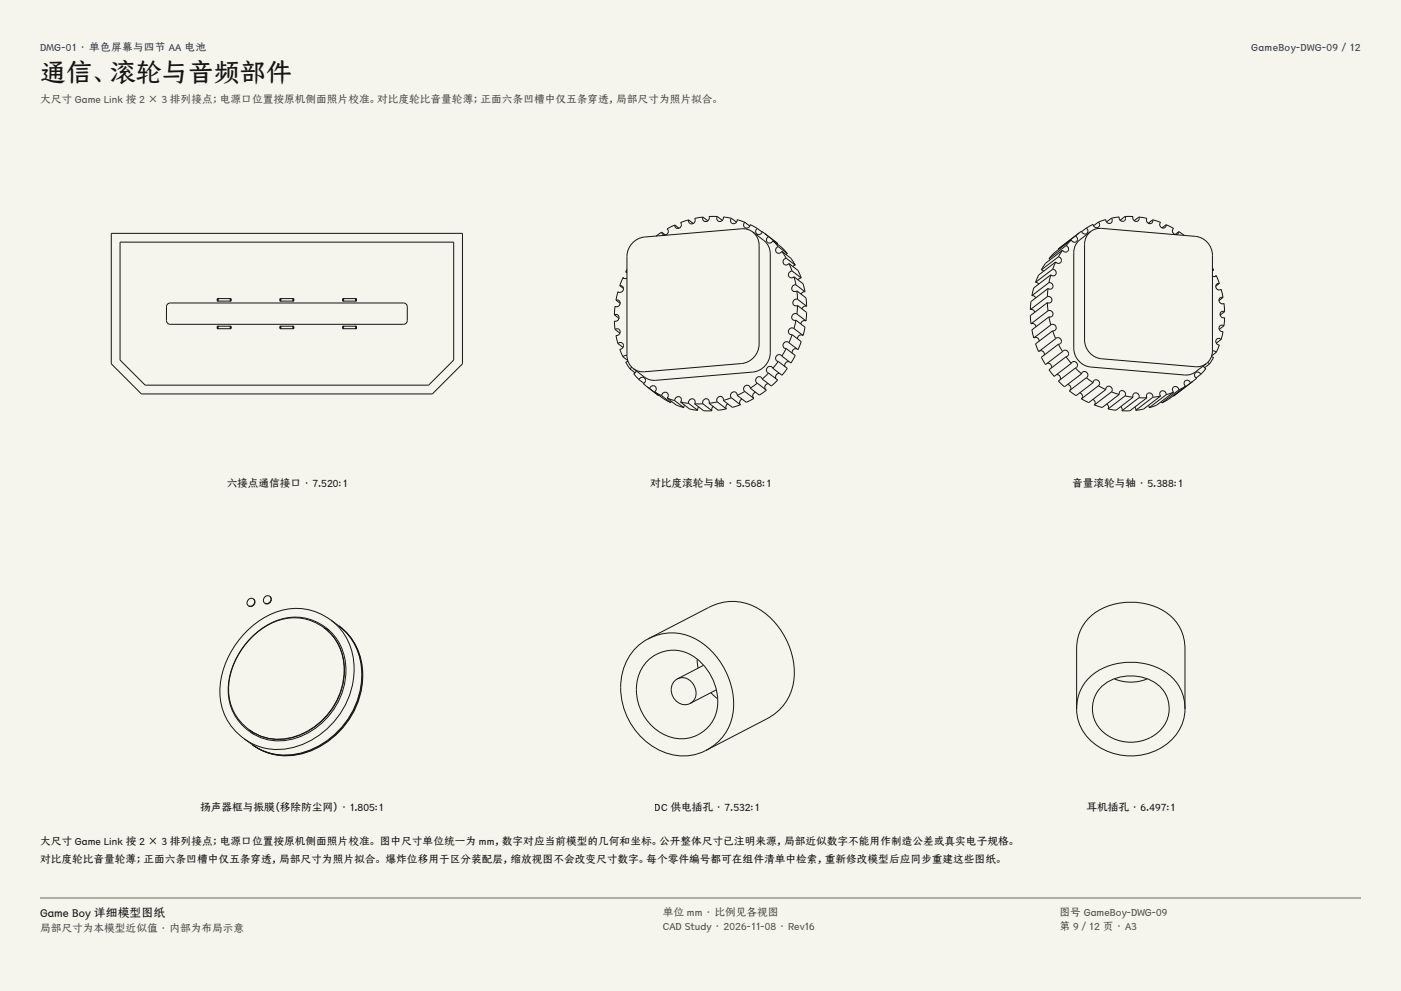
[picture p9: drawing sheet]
<svg xmlns="http://www.w3.org/2000/svg" width="420mm" height="297mm" viewBox="0 0 420 297" stroke-linecap="round" stroke-linejoin="round" font-family="sans-serif">
<g fill="#f5f4ed">
<path d="M0 0h420v297h-420z"/>
<path d="M12 12h396v275h-396z"/>
</g>
<g fill="none" stroke="#141413" stroke-width=".3">
<path d="M33.4 69.9h105.2v39.1l-9 9.1h-87.2l-9-9.1zM36 72.6h100v35.3l-7.5 7.5h-85l-7.5-7.5zM198.4 69.6l-1.7 1.1M198.4 69.6l1.1 .8M200 68.6h.1M200 68.6a1.02 1.02 0 0 1-.1 1.7 1.02 1.02 0 0 1-1.5-.7M202.3 67.4l-2.3 1.2M202.3 67.4l1.3 1M206.4 65.9l-2.4 .8a1.02 1.02 0 0 1-.3 1.6 1.02 1.02 0 0 1-1.4-.9M206.4 65.9l1.4 1.1M210.7 65.1l-2.5 .4a1.01 1.01 0 0 1-.5 1.5 1.01 1.01 0 0 1-1.3-1.1M210.7 65.1l1.5 1.1"/>
<path d="M215 64.9a1 1 0 0 0 .8 1.5 1 1 0 0 0 1-1.4l2.4 .4M215 64.9h-2.4a1.01 1.01 0 0 1-.8 1.5 1.01 1.01 0 0 1-1.1-1.3M215 64.9l1.6 1.2M219.2 65.4a1.01 1.01 0 0 0 .6 1.7 1.01 1.01 0 0 0 1.2-1.3l2.3 .8M219.2 65.4l1.6 1.2M223.3 66.6a1.01 1.01 0 0 0 .2 1.7 1.01 1.01 0 0 0 1.4-1l2.1 1.2M223.3 66.6l1.5 1.2M225.7 69.5l-1.6-.8-1.8-.1-29.1 2.4a5.9 5.9 0 0 0-5.2 5.9v29.6l.3 1.9 .6 1.1 1 1M225.7 69.5l.9 .9 .6 1.2 .4 1.9v29.6a5.9 5.9 0 0 1-5.3 5.9l-29.1 2.4-1.8-.1-1.5-.8M225.7 69.5l3.8 3 1 1.6 .4 1.3v30.3a5.9 5.9 0 0 1-5.3 5.8l-29.6 2.5-2.3-.7-3.8-2.8M227 68.5a1.01 1.01 0 0 0 0 1.7 1.01 1.01 0 0 0 1.5-.8l.7 .6M227 68.5l1.5 1.1"/>
<path d="M229.2 70l3.9 3M229.2 70l1.2 .9M230.4 70.9a1.01 1.01 0 0 0-.4 1.7 1.01 1.01 0 0 0 1.7-.5M230.4 70.9l2.7 2.1M231.7 72.1l2.7 2.1 1.6 1.8M231.7 72.1l1.6 1.8M233.1 73l-.1 .1M233.3 73.9a1.01 1.01 0 0 0-.6 1.6 1.01 1.01 0 0 0 1.7-.2M233.3 73.9l2.7 2.1M234.4 75.3l2.7 2.1 1.3 2.1M234.4 75.3l1.3 2.1M235.7 77.4a1.01 1.01 0 0 0-.9 1.5 1.01 1.01 0 0 0 1.7 .1"/>
<path d="M235.7 77.4l2.7 2.1M236 76l-.4 .3M236.5 79l2.7 2.1 1 2.2M236.5 79l1 2.2M238.4 79.5l-.7 .4M314.5 77.5l.4 .3M316.5 78.5l-5.1 3.9-.9 2.2M316.5 78.5l-.9 2.2M317.3 74.6l.1 .1M317.3 77a.97 .97 0 0 1 .8 1.4 .97 .97 0 0 1-1.6 .1M317.3 77l-5.1 3.9M318.5 75l-5.1 3.9-1.2 2"/>
<path d="M318.5 75l-1.2 2M319.6 73.6a.98 .98 0 0 1 .6 1.6 .98 .98 0 0 1-1.7-.2M319.6 73.6l-5.1 3.9M321.1 71.9l-5.1 3.9-1.5 1.7M321.1 71.9l-1.5 1.7M322.4 70.7a.97 .97 0 0 1 .3 1.7 .97 .97 0 0 1-1.6-.5M322.4 70.7l-5.1 3.9M323.5 69.8l-6.2 4.8M323.5 69.8l-1.1 .9M325.7 68.3a.97 .97 0 0 1 0 1.7 .97 .97 0 0 1-1.5-.7l-.7 .5M325.7 68.3l-1.4 1.1M327 69.4l-.9 .9-.6 1-.4 1.9v28.7a5.7 5.7 0 0 0 5.1 5.6l28.2 2.4 1.7-.2 1.5-.7"/>
<path d="M327 69.4l1.5-.8 1.7-.2 28.2 2.4a5.7 5.7 0 0 1 5.1 5.7v28.6l-.2 1.3-.5 1.2-1.2 1.4M327 69.4l-3.7 2.9-1 1.5-.4 1.2v29.4a5.7 5.7 0 0 0 5.1 5.6l28.7 2.4 2.2-.6 3.7-2.8M329.3 66.6a.98 .98 0 0 1-.2 1.6 .98 .98 0 0 1-1.4-1l-2 1.1M329.3 66.6l-1.5 1.1M333.2 65.4a.99 .99 0 0 1-.5 1.6 .99 .99 0 0 1-1.2-1.2l-2.2 .8M333.2 65.4l-1.5 1.1M337.3 64.9h2.4a.99 .99 0 0 0 .7 1.5 .99 .99 0 0 0 1-1.4M337.3 64.9a.99 .99 0 0 1-.8 1.5 .99 .99 0 0 1-1-1.4l-2.3 .4M337.3 64.9l-1.5 1.1M341.4 65l2.4 .4a1 1 0 0 0 .6 1.6 1 1 0 0 0 1.2-1.1M341.4 65l-1.4 1.1M345.6 65.9l2.3 .7a1.01 1.01 0 0 0 .3 1.7 1.01 1.01 0 0 0 1.4-1"/>
<path d="M345.6 65.9l-1.4 1M349.6 67.3l2.2 1.2M349.6 67.3l-1.2 1M351.8 68.5a.99 .99 0 0 0 .1 1.6 .99 .99 0 0 0 1.5-.7M351.8 68.5h.1M353.4 69.4l1.6 1.2M353.4 69.4l-1.1 .9M50.1 91.3l.9-.5h70l.6 .2 .4 .6 .1 4.5-.2 .6-.9 .5h-70l-.9-.5-.2-.6v-4.2zM65.1 89.6v.5M65.1 97.9v.5M65.3 90.2h3.8M65.3 89.5h3.8"/>
<path d="M65.3 98.5h3.8M65.3 97.8h3.8M69.3 89.6v.5M69.3 97.9v.5M83.9 89.6v.5M83.9 97.9v.5M84.1 90.2h3.8M84.1 89.5h3.8M84.1 98.5h3.8M84.1 97.8h3.8M88.1 89.6v.5M88.1 97.9v.5"/>
<path d="M102.7 89.6v.5M102.7 97.9v.5M102.9 90.2h3.8M102.9 89.5h3.8M102.9 98.5h3.8M102.9 97.8h3.8M106.9 89.6v.5M106.9 97.9v.5M184.2 94.4a1.03 1.03 0 0 1 1.4 .9 1.03 1.03 0 0 1-1.4 .9l.2 2.5M184.2 94.4l1.4 1M184.4 98.7a1.02 1.02 0 0 1 1.6 .7 1.02 1.02 0 0 1-1.3 1.1l.5 2.5M184.4 98.7l1.4 1.2"/>
<path d="M184.7 89.9a1.03 1.03 0 0 1 1.3 1.2 1.03 1.03 0 0 1-1.6 .7l-.2 2.6M184.7 89.9l1.2 1M185.2 87.4l.1 .1M185.2 87.4l-.5 2.5M185.8 85.6a1.03 1.03 0 0 1 1.1 1.3 1.03 1.03 0 0 1-1.6 .6M185.8 85.6l1.1 .9M186.8 83.2l.6 .3 .6-.1M186.8 83.2l-1 2.4M186.8 83.2l.3 .2M187.6 81.5h.4M187.6 81.5l.4 .2M188 80.8l-.4 .7"/>
<path d="M237.5 81.2a1.02 1.02 0 0 0-1.2 1.3 1.02 1.02 0 0 0 1.7 .5M237.5 81.2l2.7 2.1M238 98.5h.1M238 98.5a1.02 1.02 0 0 0-1.6 .5 1.02 1.02 0 0 0 1.1 1.3M238 83l2.8 2 .5 2.5M238 83l.6 2.4M238.6 96l2.7 2.1-.5 2.5-2.8-2.1M238.6 85.4a1.03 1.03 0 0 0-1.3 1.1 1.03 1.03 0 0 0 1.6 .7M238.6 96l-.6 2.5M238.6 85.4l2.7 2.1M238.9 87.2l2.7 2.1 .2 2.5M238.9 94.1a1.03 1.03 0 0 0-1.6 .7 1.03 1.03 0 0 0 1.3 1.2"/>
<path d="M238.9 87.2l.2 2.5M238.9 94.1l2.7 2.1M239.1 91.6l2.7 2-.2 2.6M239.1 91.6l-.2 2.5M239.1 89.7a1.02 1.02 0 0 0-1.4 .9 1.02 1.02 0 0 0 1.4 1M239.1 89.7l2.7 2.1M240.2 83.3l-.6 .2-.4 .4M241.3 87.5a1.09 1.09 0 0 0-1.1 .6M241.6 96.2a1.07 1.07 0 0 0-1.5 .9M241.8 91.8a1.08 1.08 0 0 0-1.4 .8M308.9 92.8h.6l.7 .8M309.1 97.1a1.03 1.03 0 0 1 1.5 .8"/>
<path d="M309.3 88.6a1.06 1.06 0 0 1 1.2 .7M310.5 84.6l.9 .5M312.2 80.9l.7 .4M314 90.7l-5.1 3.9 .2 2.5M314 90.7l.2 2.4M314 88.9a.99 .99 0 0 1 1.4 .9 .99 .99 0 0 1-1.4 .9M314 88.9l-5.1 3.9M314.2 86.5l-5.1 3.9-.2 2.4M314.2 93.1a.99 .99 0 0 1 1.5 .7 .99 .99 0 0 1-1.2 1.2M314.2 86.5l-.2 2.4M314.2 93.1l-5.1 4M314.5 95l-5.2 3.9 .6 2.4 5.1-3.9"/>
<path d="M314.5 95l.5 2.4M314.5 84.7a.99 .99 0 0 1 1.2 1.1 .99 .99 0 0 1-1.5 .7M314.5 84.7l-5.2 3.9M315 82.4l-5.1 3.9-.6 2.3M315 97.4a.99 .99 0 0 1 1.6 .5 .99 .99 0 0 1-1 1.3M315 82.4l-.5 2.3M315.6 99.2l-5.1 3.9 .9 2.3 5.1-3.9M315.6 99.2l.9 2.3M315.6 80.7a.98 .98 0 0 1 1 1.3 .98 .98 0 0 1-1.6 .4M315.6 80.7l-5.1 3.9M363.5 80.3l.3 .6M363.8 80.9l-.3 .1"/>
<path d="M363.8 80.9l-.3 .3M364.6 82.6l.9 2.3M364.6 82.6l-.6 .3-.5-.1M364.6 82.6l-.3 .2M365.5 84.9a.99 .99 0 0 0-1 1.3 .99 .99 0 0 0 1.6 .5M365.5 84.9l-1 .9M366.1 86.7l.6 2.4M366.1 86.7l-.1 .1M366.7 89.1a.99 .99 0 0 0-1.3 1.1 .99 .99 0 0 0 1.5 .7l.2 2.5M366.7 89.1l-1.3 1M366.9 97.6a.99 .99 0 0 0-1.5 .7 .99 .99 0 0 0 1.3 1.1l-.6 2.3M366.9 97.6l-1.4 1.1"/>
<path d="M367.1 93.4a1 1 0 0 0-1.4 .9 1 1 0 0 0 1.4 .9l-.2 2.4M367.1 93.4l-1.3 1M185.2 103a1.01 1.01 0 0 1 1.7 .4 1.01 1.01 0 0 1-1.1 1.3l1 2.2M185.2 103l1.6 1.1M186.8 106.9l1.4 1.1M188 106.6l-.7-.1-.5 .4M188.2 108.2l-.6 .3 1.3 2.1M188.9 110.6l1.5 1.1M189.4 110.1l-.5 .5M190.7 111.1l-.2 .6-.5 .3 1.6 1.8M191.6 113.8a1.01 1.01 0 0 1 1.6-.5 1.01 1.01 0 0 1-.3 1.7l1.1 1M191.6 113.8l1.4 1.1"/>
<path d="M194 116l.8 .5a1.01 1.01 0 0 1 1.5-.8 1.01 1.01 0 0 1-.1 1.8M194 116l3.5 2.6M196.2 117.5l2.8 2 2.1 1.2M196.2 117.5l2.2 1.1M196.8 118l.7 .6M197.5 118.4v.2M198.4 118.6a1.01 1.01 0 0 1 1.4-1 1.01 1.01 0 0 1 .2 1.7M198.4 118.6l2.7 2.1M200 119.3l2.7 2.1 2.3 .8M200 119.3l2.3 .8M219.2 119.2l-2.4 .8M219.2 119.2l2.8 2.1"/>
<path d="M221 118.5a1.04 1.04 0 0 0-1.4-1 1.04 1.04 0 0 0-.4 1.7M222.4 119.6a1.09 1.09 0 0 0-.4 1.7M223.3 117.3h.1M223.3 117.3l2.7 2.1-2.3 1.2-2.7-2.1M223.3 117.3l-2.3 1.2M224.9 116.3a1.02 1.02 0 0 0-1.5-.7 1.02 1.02 0 0 0-.1 1.7M226.5 117.6a1.07 1.07 0 0 0-.5 1.8M227 114.8l2.8 2.1-2.2 1.5-2.7-2.1M227 114.8l-2.1 1.5M228.5 113.6a1.02 1.02 0 0 0-1.6-.4 1.02 1.02 0 0 0 .1 1.6M230.3 115a1.09 1.09 0 0 0-.8 1.7M230.4 111.8l2.7 2.1-1.9 1.8-2.7-2.1"/>
<path d="M230.4 111.8l-1.9 1.8M231.7 110.4a1.03 1.03 0 0 0-1.7-.2 1.03 1.03 0 0 0 .4 1.6M233.3 108.3l2.7 2.1-.9 1.3-.7 .8-2.7-2.1M233.3 108.3l-1.6 2.1M233.7 111.9a1.1 1.1 0 0 0-1.1 1.6M234.4 106.7a1.03 1.03 0 0 0-1.7 .1 1.03 1.03 0 0 0 .6 1.5M235.7 104.5l2.7 2-1.3 2.3-2.7-2.1M235.7 104.5l-1.3 2.2M236.5 102.7a1.02 1.02 0 0 0-1.6 .3 1.02 1.02 0 0 0 .8 1.5M236.6 108.4a1.1 1.1 0 0 0-1.3 1.5M237.5 100.3l2.7 2.1-1 2.4-2.7-2.1M237.5 100.3l-1 2.4"/>
<path d="M238.9 104.6a1.09 1.09 0 0 0-1.4 1.2M240.7 100.5a1.08 1.08 0 0 0-1.6 1M310 101.2a1.04 1.04 0 0 1 1.5 1M311.7 105.2a1.06 1.06 0 0 1 1.4 1.2M313.9 108.9a1.06 1.06 0 0 1 1.3 1.4M316.5 101.5a.99 .99 0 0 1 1.6 .3 .99 .99 0 0 1-.8 1.4M316.8 112.3a1.06 1.06 0 0 1 1 1.5M317.3 103.2l-5.1 3.9 1.2 2.2 5.1-3.9M317.3 103.2l1.2 2.2M318.5 105.4a.99 .99 0 0 1 1.7 0 .99 .99 0 0 1-.6 1.5M319.6 106.9l-5.1 3.9 .6 .8 .9 1.2 5.1-3.9M319.6 106.9l1.5 2"/>
<path d="M320 115.2a1.05 1.05 0 0 1 .8 1.7M321.1 108.9a.99 .99 0 0 1 1.7-.2 .99 .99 0 0 1-.4 1.6M322.4 110.3l-5.1 3.9 1.8 1.7 5.1-3.9M322.4 110.3l1.8 1.7M323.7 117.7a1.04 1.04 0 0 1 .5 1.8M324.2 112a.99 .99 0 0 1 1.6-.4 .99 .99 0 0 1-.1 1.6M325.7 113.2l-5.2 3.9 2.1 1.5 5.1-3.9M325.7 113.2l2 1.5M327.6 119.7l.7 .7-.2 1M327.7 114.7a1 1 0 0 1 1.5-.7 1 1 0 0 1 .1 1.6M329.3 115.6l-5.1 3.9 2.2 1.2 5.1-4M329.3 115.6l2.2 1.1"/>
<path d="M329.3 115.6h.1M331.5 116.7a.99 .99 0 0 1 1.4-.9 .99 .99 0 0 1 .3 1.7M333.2 117.5l2.3 .7M333.2 117.5l-5.1 3.9M335.5 118.2l-5.1 3.9-2.3-.7M335.5 118.2a.98 .98 0 0 1 1.2-1.1 .98 .98 0 0 1 .6 1.6M337.3 118.7l2.4 .3M337.3 118.7l-5.1 3.9M339.7 119l-5.1 4-2.4-.4M339.7 119a.99 .99 0 0 1 1-1.3 .99 .99 0 0 1 .7 1.5M341.4 119.2h2.4M341.4 119.2l-5.1 3.9"/>
<path d="M343.8 119.2l-5.1 3.9h-2.4M345.6 119.1a.97 .97 0 0 0-1-1.3 .97 .97 0 0 0-.8 1.4M345.6 119.1l-5.1 3.9M347.9 118.7l-5.1 3.9-2.3 .4M347.9 118.7l-2.3 .4M349.6 118.3a.96 .96 0 0 0-1.2-1.1 .96 .96 0 0 0-.5 1.5M349.6 118.3l-5.1 3.9M351.7 118.6l.1 .1M351.8 117.5l-5.1 3.9-2.2 .8M351.8 117.5l-2.2 .8M352.5 118.2l-.7 .5M353.4 116.9a.98 .98 0 0 0-1.4-1 .98 .98 0 0 0-.2 1.6"/>
<path d="M353.4 116.9l-5.1 3.9M355.5 115.7l-5.2 4-2 1.1M355.5 115.7l-2.1 1.2M357.6 114.3l-.7 .5a.98 .98 0 0 0-1.5-.7 .98 .98 0 0 0 .1 1.6M357.6 114.3l-5.8 4.4M360 112.2a.98 .98 0 0 0-1.6-.5 .98 .98 0 0 0 .3 1.7l-1.1 .9M360 112.2l-1.4 1.1M360.8 109.6l.2 .6 .5 .3-1.5 1.7M362.1 108.6l.5 .5M362.6 109.1l-1.5 1.1M363.2 106.8l.6 .3-1.2 2M363.5 105.2h.6l.5 .4"/>
<path d="M364.6 105.6l-1.3 1M366.1 101.7a.98 .98 0 0 0-1.6 .4 .98 .98 0 0 0 1 1.3l-.9 2.2M366.1 101.7l-1.5 1.2M201.2 120.2l-.1 .5M202.3 120.1a1.02 1.02 0 0 1 1.2-1.3 1.02 1.02 0 0 1 .5 1.7M202.3 120.1l2.7 2.1M204 120.5l2.8 2.1 2.4 .4M204 120.5l2.4 .4M205.2 121.4l-.2 .8M206.4 120.9a1.03 1.03 0 0 1 1.1-1.4 1.03 1.03 0 0 1 .7 1.5M206.4 120.9l2.8 2.1M208.2 121l2.8 2.1h2.4"/>
<path d="M209.4 121.9l-.2 1.1M210.7 121h-2.5M210.7 121l2.7 2.1M212.6 120.9l2.7 2 2.5-.4M212.6 120.9a1.04 1.04 0 0 0-1.1-1.5 1.04 1.04 0 0 0-.8 1.6M213.8 121.8a1.09 1.09 0 0 0-.4 1.3M215 120.5l-2.4 .4M215 120.5l2.8 2M216.8 120l2.8 2.1 2.4-.8M216.8 120a1.05 1.05 0 0 0-1.2-1.2 1.05 1.05 0 0 0-.6 1.7M218.2 121l-.5 .6 .1 .9M331.8 121.1l.5 .7-.1 .8"/>
<path d="M336 121.9l.4 .6-.1 .6M340.2 122l.3 1M344.3 121.5l.2 .7M348.2 120.3l.1 .5M75.9 179.5a1.28 1.28 0 0 1 .2 1.7 1.28 1.28 0 0 1-1.6 .3M75.9 179.5a1.28 1.28 0 0 0-1.6 .4 1.28 1.28 0 0 0 .2 1.6M75.9 179.5a1.27 1.27 0 0 1 .3 1.7 1.27 1.27 0 0 1-1.7 .3M80.9 178.7a1.28 1.28 0 0 1 .1 1.7 1.28 1.28 0 0 1-1.6 .4M80.9 178.7a1.28 1.28 0 0 0-1.7 .4 1.28 1.28 0 0 0 .2 1.7M80.9 178.7a1.27 1.27 0 0 1 .2 1.7 1.27 1.27 0 0 1-1.7 .4M76.1 190.3a16.8 16.8 0 0 1 19.3-3.7 16 16 0 0 1 7.9 18.4 21.4 21.4 0 0 1-20.1 17 15.4 15.4 0 0 1-14.3-19.5 24.6 24.6 0 0 1 7.2-12.2zM97.1 188.1l1.6 .8"/>
<path d="M97.2 188.2a16 16 0 0 1 5.6 16.6 21 21 0 0 1-19.7 16.7 14.3 14.3 0 0 1-8.3-2.7M97.2 188.2a15.4 15.4 0 0 0-19.3 .7 22.5 22.5 0 0 0-9.2 20.2 14.6 14.6 0 0 0 6.1 9.7M97.2 188.2a15.8 15.8 0 0 1 5.7 16.6 21 21 0 0 1-19.7 16.8 14.3 14.3 0 0 1-8.4-2.8M99.2 185.8a18.5 18.5 0 0 1 6.5 19.1 24.7 24.7 0 0 1-21.4 19.7 16.7 16.7 0 0 1-11.1-3.2M99.2 185.8a17.6 17.6 0 0 0-20.2-.6 27.1 27.1 0 0 0-13.1 22.4 17 17 0 0 0 7.3 13.8M99.2 185.8a18.8 18.8 0 0 1 8.8 20.8 24.7 24.7 0 0 1-21.4 19.7 17.8 17.8 0 0 1-13.4-4.9M101.6 187.6h.1M101.6 187.6a18.5 18.5 0 0 1 6.6 19.1 24.7 24.7 0 0 1-21.5 19.7 16.7 16.7 0 0 1-11-3.2M101.6 187.6a18.5 18.5 0 0 1 6.7 19.2 24.7 24.7 0 0 1-21.4 19.7 16.7 16.7 0 0 1-11.2-3.3M194 198.2a11.2 11.2 0 0 1 16.8 1 15.3 15.3 0 0 1 3.3 16 11.2 11.2 0 0 1-17.8 3.1 14.1 14.1 0 0 1-2.3-20.1zM194.2 191.5a16.6 16.6 0 0 0-7.8 18.5 20.4 20.4 0 0 0 16.9 16.5 14.5 14.5 0 0 0 8.3-1.6M194.2 191.5a15.5 15.5 0 0 1 19.1 3.6 22.1 22.1 0 0 1 5.8 21.1 14.8 14.8 0 0 1-7.5 8.7"/>
<path d="M194.2 191.5l18.2-9.4a15.5 15.5 0 0 1 19 3.5 22.1 22.1 0 0 1 5.9 21.2 14.8 14.8 0 0 1-7.5 8.7l-18.2 9.4M209 197.7l.3 2.5M210.9 199.4l-7.9 4.1M74.8 218.7l1.2 1.3M203 203.5a4.2 4.2 0 0 0-1.3 5.3 4.2 4.2 0 0 0 5.1 2M203 203.5a4.2 4.2 0 0 1 5.7 4.3 3.3 3.3 0 0 1-1.9 3M213.1 207.6l1.9 1.7M214.7 206.8l-7.9 4M322.8 212.5a14.6 14.6 0 0 0 12.2 13.6 16.5 16.5 0 0 0 19.7-10l.5-3.6M322.8 212.5a13.8 13.8 0 0 1 12.2-13.6 18 18 0 0 1 17.8 5.8 13 13 0 0 1 2.4 7.8M322.8 212.5v-18a13.8 13.8 0 0 1 12.2-13.6 18 18 0 0 1 17.8 5.8 13 13 0 0 1 2.4 7.8v18M330.5 205.5a13.4 13.4 0 0 1 18 1.1 9.6 9.6 0 0 1-5 15.1 12.3 12.3 0 0 1-15-5.2 9.3 9.3 0 0 1 2-11z"/>
<path d="M334.1 203.5a13.2 13.2 0 0 0 9.8 0M75.6 223.1l.1 .1"/>
<circle cx="65.3" cy="89.6" r=".15"/>
<circle cx="65.3" cy="90.1" r=".15"/>
<circle cx="65.3" cy="97.9" r=".15"/>
<circle cx="65.3" cy="98.4" r=".15"/>
<circle cx="69.1" cy="90.1" r=".15"/>
<circle cx="69.1" cy="89.6" r=".15"/>
<circle cx="69.1" cy="97.9" r=".15"/>
<circle cx="69.1" cy="98.4" r=".15"/>
<circle cx="84.1" cy="90.1" r=".15"/>
<circle cx="84.1" cy="89.6" r=".15"/>
<circle cx="84.1" cy="98.4" r=".15"/>
<circle cx="84.1" cy="97.9" r=".15"/>
<circle cx="87.9" cy="89.6" r=".15"/>
<circle cx="87.9" cy="90.1" r=".15"/>
<circle cx="87.9" cy="97.9" r=".15"/>
<circle cx="87.9" cy="98.4" r=".15"/>
<circle cx="102.9" cy="89.6" r=".15"/>
<circle cx="102.9" cy="90.1" r=".15"/>
<circle cx="102.9" cy="98.4" r=".15"/>
<circle cx="102.9" cy="97.9" r=".15"/>
<circle cx="106.7" cy="90.1" r=".15"/>
<circle cx="106.7" cy="89.6" r=".15"/>
<circle cx="106.7" cy="98.4" r=".15"/>
<circle cx="106.7" cy="97.9" r=".15"/>
</g>
<path d="M12 269.3h396zM12 269h396v.3h-396z" fill-rule="evenodd" fill="#504e49"/>
<text font-size="7.8" fill="#141413" x="12" y="24.7">通信、滚轮与音频部件</text>
<text font-size="3.5" fill="#141413" x="12" y="274.9">Game Boy 详细模型图纸</text>
<g font-size="3.2" fill="#1b365d">
<text x="12" y="15.3">DMG-01 · 单色屏幕与四节 AA 电池</text>
<text x="375.1" y="15.3">GameBoy-DWG-09 / 12</text>
</g>
<g font-size="3.2" fill="#504e49">
<text x="12" y="30.9">大尺寸 Game Link 按 2 × 3 排列接点；电源口位置按原机侧面照片校准。对比度轮比音量轮薄；正面六条凹槽中仅五条穿透，局部尺寸为照片拟合。</text>
<text x="198.7" y="274.5">单位 mm · 比例见各视图</text>
<text x="317.6" y="274.5">图号 GameBoy-DWG-09</text>
<text x="12" y="279.3">局部尺寸为本模型近似值 · 内部为布局示意</text>
<text x="198.7" y="278.8">CAD Study · 2026-11-08 · Rev16</text>
<text x="317.6" y="278.8">第 9 / 12 页 · A3</text>
</g>
<g font-size="3.2" fill="#141413">
<text x="67.9" y="146">六接点通信接口 · 7.520:1</text>
<text x="194.9" y="146">对比度滚轮与轴 · 5.568:1</text>
<text x="321.4" y="146">音量滚轮与轴 · 5.388:1</text>
<text x="60" y="243">扬声器框与振膜（移除防尘网） · 1.805:1</text>
<text x="196.3" y="243">DC 供电插孔 · 7.532:1</text>
<text x="325.7" y="243">耳机插孔 · 6.497:1</text>
<text x="12" y="253.3">大尺寸 Game Link 按 2 × 3 排列接点；电源口位置按原机侧面照片校准。 图中尺寸单位统一为 mm，数字对应当前模型的几何和坐标。公开整体尺寸已注明来源，局部近似数字不能用作制造公差或真实电子规格。</text>
<text x="12" y="258.6">对比度轮比音量轮薄；正面六条凹槽中仅五条穿透，局部尺寸为照片拟合。 爆炸位移用于区分装配层，缩放视图不会改变尺寸数字。每个零件编号都可在组件清单中检索，重新修改模型后应同步重建这些图纸。</text>
</g>
</svg>
